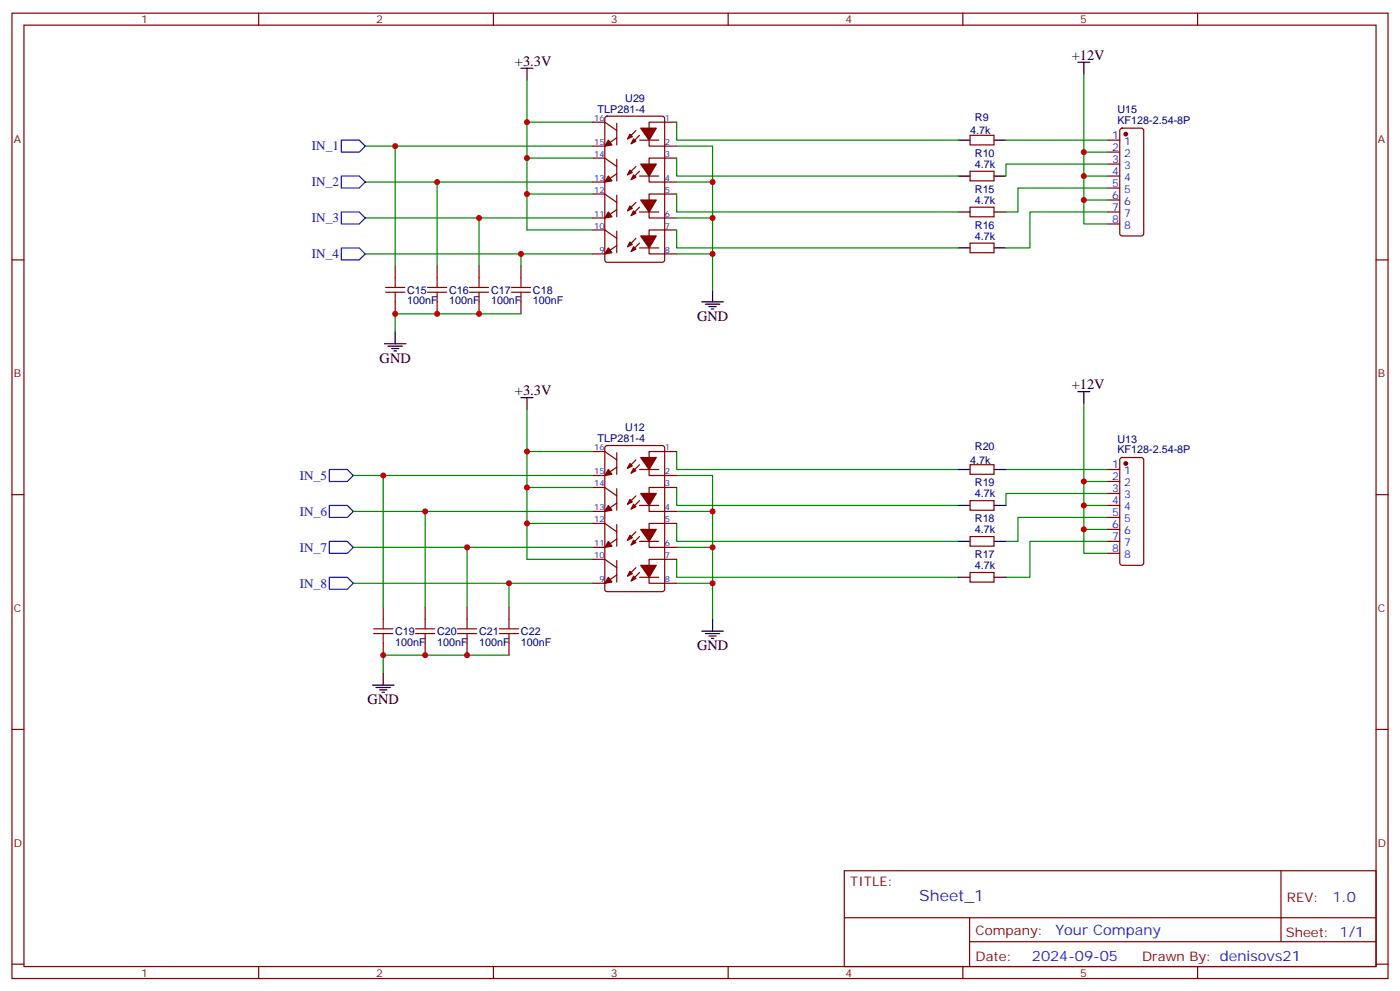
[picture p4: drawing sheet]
<svg xmlns="http://www.w3.org/2000/svg" width="412mm" height="292mm" viewBox="0 0 412 292" stroke-linecap="round" stroke-linejoin="round" font-family="sans-serif">
<g fill="none" stroke="#870000" stroke-width=".35">
<path d="M3.5 3.9h405.4v284.3h-405.4zM7.1 7.4h398.2v277.3h-398.2zM76.2 3.9v3.5M145.3 3.9v3.5M214.5 3.9v3.5M283.6 3.9v3.5M352.8 3.9v3.5M174.6 36h3.6l3.5 2.5M178.4 34.4l.5-.2h16.2l.6 .5 .1 41.9-.5 .6-16.4 .1-.7-.5v-41.9zM181.7 36.3v6.4M187.3 38.5l-2.4 2.4M188.4 39.9l-2.5 2.4"/>
<path d="M199.3 36h-8.1v7h8.1M285.8 39.9h7v2.8h-7zM330.1 38l.5-.3h5.6l.5 .3 .2 .5v30.3l-.2 .5-.5 .2h-5.6l-.5-.2-.3-.5v-30.3zM174.6 57.2h3.6l3.5 2.4M174.6 46.6h3.6l3.5 2.4M181.7 46.9v6.4M181.7 57.5v6.4M181.7 51.2l-3.5 2.4h-3.6M181.7 40.6l-3.5 2.4h-3.6M187.3 59.6l-2.4 2.5M187.3 49l-2.4 2.5M188.4 41.3h5.6"/>
<path d="M188.4 51.9h5.6M188.4 50.4l-2.5 2.5M199.3 57.2h-8.1v7h8.1M199.3 46.6h-8.1v7h8.1M285.8 50.4h7v2.9h-7zM326.3 41.3h3.5M326.3 44.8h3.5M326.3 48.3h3.5M326.3 51.9h3.5M326.3 55.4h3.5M326.3 58.9h3.5M3.5 76.6h3.6"/>
<path d="M116.4 78.3v3.5M128.8 78.3v3.5M141.1 78.3v3.5M153.5 78.3v3.5M174.6 67.7h3.6l3.5 2.5M181.7 68.1v6.3M181.7 72.3l-3.5 2.5h-3.6M181.7 61.7l-3.5 2.5h-3.6M187.3 70.2l-2.4 2.5M188.4 62.4h5.6M188.4 73h5.6M188.4 71.6l-2.5 2.5"/>
<path d="M188.4 61l-2.5 2.5M199.3 67.7h-8.1v7.1h8.1M285.8 61h7v2.9h-7zM285.8 71.6h7v2.8h-7zM326.3 62.4h3.5M326.3 66h3.5M405.3 76.6h3.6M116.4 88.9v3.5M128.8 88.9v3.5M141.1 88.9v3.5M153.5 88.9v3.5M174.6 133h3.6l3.5 2.5"/>
<path d="M178.4 131.4l.5-.2h16.2l.6 .5 .1 41.9-.5 .6-16.4 .1-.7-.5v-41.9zM181.7 133.4v6.3M181.7 137.6l-3.5 2.5h-3.6M187.3 135.5l-2.4 2.4M188.4 138.3h5.6M188.4 136.9l-2.5 2.4M199.3 133h-8.1v7.1h8.1M285.8 136.9h7v2.8h-7zM326.3 138.3h3.5M330.1 135l.5-.2h5.6l.5 .2 .2 .5v30.3l-.2 .5-.5 .2h-5.6l-.5-.2-.3-.5v-30.3zM3.5 145.7h3.6M174.6 154.2h3.6l3.5 2.4"/>
<path d="M174.6 143.6h3.6l3.5 2.5M181.7 143.9v6.4M181.7 154.5v6.4M181.7 158.8l-3.5 2.4h-3.6M181.7 148.2l-3.5 2.4h-3.6M187.3 156.6l-2.4 2.5M187.3 146.1l-2.4 2.4M188.4 159.5h5.6M188.4 158l-2.5 2.5M188.4 148.9h5.6M188.4 147.5l-2.5 2.4M199.3 154.2h-8.1v7h8.1"/>
<path d="M199.3 143.6h-8.1v7h8.1M285.8 158h7v2.9h-7zM285.8 147.5h7v2.8h-7zM326.3 159.5h3.5M326.3 148.9h3.5M326.3 141.8h3.5M326.3 145.3h3.5M326.3 152.4h3.5M326.3 155.9h3.5M405.3 145.7h3.6M112.9 178.9v3.5M125.2 178.9v3.5"/>
<path d="M137.6 178.9v3.5M149.9 178.9v3.5M174.6 164.7h3.6l3.5 2.5M181.7 165.1v6.4M181.7 169.3l-3.5 2.5h-3.6M187.3 167.2l-2.4 2.5M188.4 170h5.6M188.4 168.6l-2.5 2.5M199.3 164.7h-8.1v7.1h8.1M285.8 168.6h7v2.9h-7zM326.3 163h3.5M112.9 189.4v3.6"/>
<path d="M125.2 189.4v3.6M137.6 189.4v3.6M149.9 189.4v3.6M3.5 214.8h3.6M405.3 214.8h3.6M248.7 256.5h156.6v28.2h-156.6zM377.3 256.5v20.9M248.7 270.3h156.5M285.6 277.4h119.6M285.6 270.3v14.1M3.5 284h3.6M76.2 284.7v3.5"/>
<path d="M145.3 284.7v3.5M214.5 284.7v3.5M283.6 284.7v3.5M352.8 284.7v3.5M405.3 284h3.6"/>
</g>
<g fill="none" stroke="#000" stroke-width=".35">
<path d="M317.5 18.3h3.5M319.3 18.3v3.6M153.5 20.1h3.5M155.2 20.1v3.5M282.2 41.3h3.6M282.2 51.9h3.6M292.8 41.3h3.5M292.8 51.9h3.5M282.2 62.4h3.6M282.2 73h3.6M292.8 62.4h3.5M292.8 73h3.5"/>
<path d="M116.4 97.7v3.5M206.7 88.9h6.4M207.8 89.6h4.2M208.8 90.3h2.2M209.5 91h.8M209.9 85.4v3.5M113.2 101.2h6.4M114.3 102h4.2M115.4 102.7h2.1M116.1 103.4h.7M153.5 117.1h3.5M155.2 117.1v3.6"/>
<path d="M317.5 115.4h3.5M319.3 115.4v3.5M282.2 138.3h3.6M292.8 138.3h3.5M282.2 159.5h3.6M282.2 148.9h3.6M292.8 159.5h3.5M292.8 148.9h3.5M282.2 170h3.6M292.8 170h3.5M112.9 198.3v3.5M206.7 185.9h6.4"/>
<path d="M207.8 186.6h4.2M208.8 187.3h2.2M209.5 188h.8M209.9 182.4v3.5M109.7 201.8h6.4M110.8 202.5h4.2M111.8 203.2h2.1M112.5 203.9h.7"/>
</g>
<g fill="none" stroke="#008700" stroke-width=".35">
<path d="M155.2 23.6v12.4h19.4M155.2 36v10.6h19.4M199.3 36v5.3h82.9M319.3 21.9v22.9h7M107.6 43h67M107.6 53.6h67M116.4 43v35.3M128.8 53.6v24.7M155.2 46.6v21.1h19.4M155.2 57.2h19.4M199.3 53.6h10.6v10.6M199.3 43h10.6v10.6"/>
<path d="M199.3 46.6v5.3h82.9M199.3 57.2v5.2h82.9M296.3 41.3h30M319.3 44.8v7.1h7M319.3 51.9v7h7M319.3 58.9v7.1h7M326.3 48.3h-30v3.6M326.3 55.4h-26.4v7h-3.6M107.6 74.8h67M107.6 64.2h67M141.1 64.2v14.1M153.5 74.8v3.5"/>
<path d="M199.3 74.8h10.6v10.6M199.3 64.2h10.6v10.6M199.3 67.7v5.3h82.9M326.3 62.4h-22.9v10.6h-7.1M153.5 92.4h-37.1v5.3M319.3 118.9v22.9h7M155.2 133v10.6h19.4M155.2 120.7v12.3h19.4M199.3 133v5.3h82.9M296.3 138.3h30M104.1 140.1h70.5M104.1 150.6h70.5"/>
<path d="M112.9 140.1v38.8M125.2 150.6v28.3M155.2 143.6v21.1h19.4M155.2 154.2h19.4M199.3 154.2v5.3h82.9M199.3 143.6v5.3h82.9M199.3 140.1h10.6v10.5M199.3 150.6h10.6v10.6M319.3 155.9v7.1h7M319.3 148.9v7h7M319.3 141.8v7.1h7M326.3 159.5h-22.9v10.5h-7.1"/>
<path d="M326.3 152.4h-26.4v7.1h-3.6M326.3 145.3h-30v3.6M104.1 161.2h70.5M104.1 171.8h70.5M137.6 161.2v17.7M149.9 171.8v7.1M199.3 164.7v5.3h82.9M199.3 161.2h10.6v10.6M199.3 171.8h10.6v10.6M149.9 193h-37v5.3"/>
</g>
<g fill="#870000" stroke="#870000" stroke-width=".35">
<path d="M188.7 69.5h4.6l-2.1 3.5z"/>
<path d="M185.6 71.3l.7 .7-1.4 .7z"/>
<path d="M186.6 72.7l.7 .7-1.4 .7z"/>
<path d="M179.2 73l1.1 1.4-2.1 .4z"/>
<path d="M188.7 58.9h4.6l-2.1 3.5z"/>
<path d="M185.6 60.7l.7 .7-1.4 .7z"/>
<path d="M186.6 62.1l.7 .7-1.4 .7z"/>
<path d="M179.2 62.4l1.1 1.5-2.1 .3z"/>
<path d="M188.7 48.3h4.6l-2.1 3.6z"/>
<path d="M185.6 50.1l.7 .7-1.4 .7z"/>
<path d="M186.6 51.5l.7 .7-1.4 .7z"/>
<path d="M179.2 51.9l1.1 1.4-2.1 .3z"/>
<path d="M188.7 37.7h4.6l-2.1 3.6z"/>
<path d="M185.6 39.5l.7 .7-1.4 .7z"/>
<path d="M186.6 40.9l.7 .7-1.4 .7z"/>
<path d="M179.2 41.3l1.1 1.4-2.1 .3z"/>
<path d="M188.7 166.5h4.6l-2.1 3.5z"/>
<path d="M185.6 168.3l.7 .7-1.4 .7z"/>
<path d="M186.6 169.7l.7 .7-1.4 .7z"/>
<path d="M179.2 170l1.1 1.5-2.1 .3z"/>
<path d="M188.7 155.9h4.6l-2.1 3.6z"/>
<path d="M185.6 157.7l.7 .7-1.4 .7z"/>
<path d="M186.6 159.1l.7 .7-1.4 .7z"/>
<path d="M179.2 159.5l1.1 1.4-2.1 .3z"/>
<path d="M188.7 145.3h4.6l-2.1 3.6z"/>
<path d="M185.6 147.1l.7 .7-1.4 .7z"/>
<path d="M186.6 148.5l.7 .7-1.4 .7z"/>
<path d="M179.2 148.9l1.1 1.4-2.1 .3z"/>
<path d="M188.7 134.8h4.6l-2.1 3.5z"/>
<path d="M185.6 136.5l.7 .7-1.4 .7z"/>
<path d="M186.6 137.9l.7 .7-1.4 .7z"/>
<path d="M179.2 138.3l1.1 1.4-2.1 .4z"/>
<circle cx="331.6" cy="39.5" r=".53"/>
<circle cx="331.6" cy="136.5" r=".53"/>
</g>
<path d="M100.5 41.3h5.3l1.8 1.7-1.8 1.8h-5.3zM100.5 51.9h5.3l1.8 1.7-1.8 1.8h-5.3zM100.5 62.4h5.3l1.8 1.8-1.8 1.8h-5.3zM100.5 73h5.3l1.8 1.8-1.8 1.8h-5.3zM97 138.3h5.3l1.8 1.8-1.8 1.7h-5.3zM97 159.5h5.3l1.8 1.7-1.8 1.8h-5.3zM97 148.9h5.3l1.8 1.7-1.8 1.8h-5.3zM97 170h5.3l1.8 1.8-1.8 1.8h-5.3z" fill="none" stroke="#00f" stroke-width=".35"/>
<g fill="none" stroke="#a10000" stroke-width=".35">
<path d="M113.6 84.7h5.6M113.6 86.1h5.6M116.4 81.8v2.9M116.4 86.1v2.8M125.9 84.7h5.7M125.9 86.1h5.7M128.8 81.8v2.9M128.8 86.1v2.8M138.3 84.7h5.6M138.3 86.1h5.6M141.1 81.8v2.9M141.1 86.1v2.8"/>
<path d="M150.6 84.7h5.7M150.6 86.1h5.7M153.5 81.8v2.9M153.5 86.1v2.8M110.1 185.2h5.6M110.1 186.6h5.6M112.9 182.4v2.8M112.9 186.6v2.8M122.4 185.2h5.7M122.4 186.6h5.7M125.2 182.4v2.8M125.2 186.6v2.8"/>
<path d="M134.8 185.2h5.6M134.8 186.6h5.6M137.6 182.4v2.8M137.6 186.6v2.8M147.1 185.2h5.7M147.1 186.6h5.7M149.9 182.4v2.8M149.9 186.6v2.8"/>
</g>
<g fill="#c00">
<circle cx="155.2" cy="36" r=".88"/>
<circle cx="319.3" cy="44.8" r=".88"/>
<circle cx="319.3" cy="51.9" r=".88"/>
<circle cx="319.3" cy="58.9" r=".88"/>
<circle cx="155.2" cy="46.6" r=".88"/>
<circle cx="155.2" cy="57.1" r=".88"/>
<circle cx="209.9" cy="74.8" r=".88"/>
<circle cx="209.9" cy="64.2" r=".88"/>
<circle cx="209.9" cy="53.6" r=".88"/>
<circle cx="209.9" cy="150.6" r=".88"/>
<circle cx="209.9" cy="161.2" r=".88"/>
<circle cx="209.9" cy="171.8" r=".88"/>
<circle cx="155.2" cy="154.2" r=".88"/>
<circle cx="155.2" cy="143.6" r=".88"/>
<circle cx="319.3" cy="155.9" r=".88"/>
<circle cx="319.3" cy="148.9" r=".88"/>
<circle cx="319.3" cy="141.8" r=".88"/>
<circle cx="155.2" cy="133" r=".88"/>
<circle cx="153.5" cy="74.8" r=".88"/>
<circle cx="141.1" cy="64.2" r=".88"/>
<circle cx="128.8" cy="53.6" r=".88"/>
<circle cx="116.4" cy="43" r=".88"/>
<circle cx="116.4" cy="92.4" r=".88"/>
<circle cx="128.8" cy="92.4" r=".88"/>
<circle cx="141.1" cy="92.4" r=".88"/>
<circle cx="137.6" cy="193" r=".88"/>
<circle cx="125.2" cy="193" r=".88"/>
<circle cx="112.9" cy="193" r=".88"/>
<circle cx="149.9" cy="171.8" r=".88"/>
<circle cx="137.6" cy="161.2" r=".88"/>
<circle cx="125.2" cy="150.6" r=".88"/>
<circle cx="112.9" cy="140.1" r=".88"/>
</g>
<text font-size="4.6" fill="#00f" x="270.8" y="265.5">Sheet_1</text>
<g font-size="4.2">
<text x="315.7" y="17.6">+12V</text>
<text x="151.7" y="19.4">+3.3V</text>
<text x="205.3" y="94.5">GND</text>
<text x="111.8" y="106.9">GND</text>
<text x="151.7" y="116.4">+3.3V</text>
<text x="315.7" y="114.7">+12V</text>
<text x="205.3" y="191.6">GND</text>
<text x="108.3" y="207.4">GND</text>
</g>
<g font-size="4.2" fill="#00f">
<text x="392.5" y="265.7">1.0</text>
<text x="310.9" y="275.3">Your Company</text>
<text x="304" y="283.1">2024-09-05</text>
</g>
<g font-size="3.9" fill="#00f">
<text x="91.9" y="44.3">IN_1</text>
<text x="91.9" y="54.9">IN_2</text>
<text x="91.9" y="65.5">IN_3</text>
<text x="91.9" y="76.1">IN_4</text>
<text x="88.4" y="141.3">IN_5</text>
<text x="88.4" y="151.9">IN_6</text>
<text x="88.4" y="162.5">IN_7</text>
<text x="88.4" y="173.1">IN_8</text>
</g>
<g font-size="3.9" fill="#800">
<text x="250.5" y="261.1">TITLE:</text>
<text x="379.1" y="265.7">REV:</text>
<text x="287.4" y="275.3">Company:</text>
<text x="378.7" y="275.9">Sheet: 1/1</text>
<text x="287.4" y="282.9">Date:</text>
<text x="336.4" y="283">Drawn By: denisovs21</text>
</g>
<g font-size="3.2" fill="#800">
<text x="41.6" y="6.9">1</text>
<text x="110.8" y="6.9">2</text>
<text x="179.9" y="6.9">3</text>
<text x="249.1" y="6.9">4</text>
<text x="318.2" y="6.9">5</text>
<text x="4.1" y="42">A</text>
<text x="405.9" y="42">A</text>
<text x="4.1" y="111.1">B</text>
<text x="405.9" y="111.1">B</text>
<text x="4.1" y="180.3">C</text>
<text x="405.9" y="180.3">C</text>
<text x="4.1" y="249.4">D</text>
<text x="405.9" y="249.4">D</text>
<text x="41.6" y="287.7">1</text>
<text x="110.8" y="287.7">2</text>
<text x="179.9" y="287.7">3</text>
<text x="249.1" y="287.7">4</text>
<text x="318.2" y="287.7">5</text>
</g>
<g font-size="3.2" fill="#000080">
<text x="184.2" y="30">U29</text>
<text x="176.1" y="33.2">TLP281-4</text>
<text x="287.2" y="35.7">R9</text>
<text x="329.2" y="33.4">U15</text>
<text x="285.8" y="39.5">4.7k</text>
<text x="329.2" y="36.6">KF128-2.54-8P</text>
<text x="287.2" y="46.3">R10</text>
<text x="287.2" y="49.4">4.7k</text>
<text x="287.2" y="60">4.7k</text>
<text x="287.2" y="56.8">R15</text>
<text x="287.2" y="70.6">4.7k</text>
<text x="287.2" y="67.4">R16</text>
<text x="119.9" y="89.7">100nF</text>
<text x="119.9" y="86.5">C15</text>
<text x="132.3" y="89.7">100nF</text>
<text x="132.3" y="86.5">C16</text>
<text x="144.6" y="89.7">100nF</text>
<text x="144.6" y="86.5">C17</text>
<text x="157" y="89.7">100nF</text>
<text x="157" y="86.5">C18</text>
<text x="176.1" y="130.2">TLP281-4</text>
<text x="184.2" y="127">U12</text>
<text x="329.2" y="130.4">U13</text>
<text x="285.8" y="136.5">4.7k</text>
<text x="287.2" y="132.7">R20</text>
<text x="329.2" y="133.6">KF128-2.54-8P</text>
<text x="287.2" y="143.3">R19</text>
<text x="287.2" y="146.4">4.7k</text>
<text x="287.2" y="153.8">R18</text>
<text x="287.2" y="157">4.7k</text>
<text x="287.2" y="167.6">4.7k</text>
<text x="287.2" y="164.4">R17</text>
<text x="116.4" y="190.2">100nF</text>
<text x="116.4" y="187">C19</text>
<text x="128.8" y="190.2">100nF</text>
<text x="128.8" y="187">C20</text>
<text x="141.1" y="190.2">100nF</text>
<text x="141.1" y="187">C21</text>
<text x="153.5" y="190.2">100nF</text>
<text x="153.5" y="187">C22</text>
</g>
<g font-size="3.2" fill="#00f">
<text x="327.7" y="40.9">1</text>
<text x="327.7" y="44.5">2</text>
<text x="327.7" y="48">3</text>
<text x="331.2" y="42.7">1</text>
<text x="331.2" y="46.2">2</text>
<text x="327.7" y="51.5">4</text>
<text x="331.2" y="49.7">3</text>
<text x="331.2" y="53.3">4</text>
<text x="327.7" y="55">5</text>
<text x="327.7" y="58.6">6</text>
<text x="331.2" y="56.8">5</text>
<text x="327.7" y="62.1">7</text>
<text x="327.7" y="65.6">8</text>
<text x="331.2" y="60.3">6</text>
<text x="331.2" y="63.9">7</text>
<text x="331.2" y="67.4">8</text>
<text x="327.7" y="137.9">1</text>
<text x="327.7" y="141.5">2</text>
<text x="331.2" y="139.7">1</text>
<text x="331.2" y="143.2">2</text>
<text x="327.7" y="145">3</text>
<text x="327.7" y="148.5">4</text>
<text x="331.2" y="146.8">3</text>
<text x="327.7" y="152">5</text>
<text x="327.7" y="155.6">6</text>
<text x="331.2" y="150.3">4</text>
<text x="331.2" y="153.8">5</text>
<text x="327.7" y="159.1">7</text>
<text x="331.2" y="157.3">6</text>
<text x="331.2" y="160.9">7</text>
<text x="327.7" y="162.6">8</text>
<text x="331.2" y="164.4">8</text>
</g>
<g font-size="2.5" fill="#00f">
<text x="175" y="35.6">16</text>
<text x="195.8" y="35.6">1</text>
<text x="175" y="46.2">14</text>
<text x="175" y="42.7">15</text>
<text x="195.8" y="46.2">3</text>
<text x="195.8" y="42.7">2</text>
<text x="175" y="53.3">13</text>
<text x="195.8" y="53.3">4</text>
<text x="175" y="56.8">12</text>
<text x="195.8" y="56.8">5</text>
<text x="175" y="63.9">11</text>
<text x="195.8" y="63.9">6</text>
<text x="175" y="67.4">10</text>
<text x="195.8" y="67.4">7</text>
<text x="176.6" y="74.4">9</text>
<text x="195.8" y="74.4">8</text>
<text x="175" y="132.6">16</text>
<text x="195.8" y="132.6">1</text>
<text x="175" y="143.2">14</text>
<text x="175" y="139.7">15</text>
<text x="195.8" y="143.2">3</text>
<text x="195.8" y="139.7">2</text>
<text x="175" y="153.8">12</text>
<text x="175" y="150.3">13</text>
<text x="195.8" y="153.8">5</text>
<text x="195.8" y="150.3">4</text>
<text x="175" y="160.9">11</text>
<text x="195.8" y="160.9">6</text>
<text x="175" y="164.4">10</text>
<text x="195.8" y="164.4">7</text>
<text x="176.6" y="171.5">9</text>
<text x="195.8" y="171.5">8</text>
</g>
</svg>
